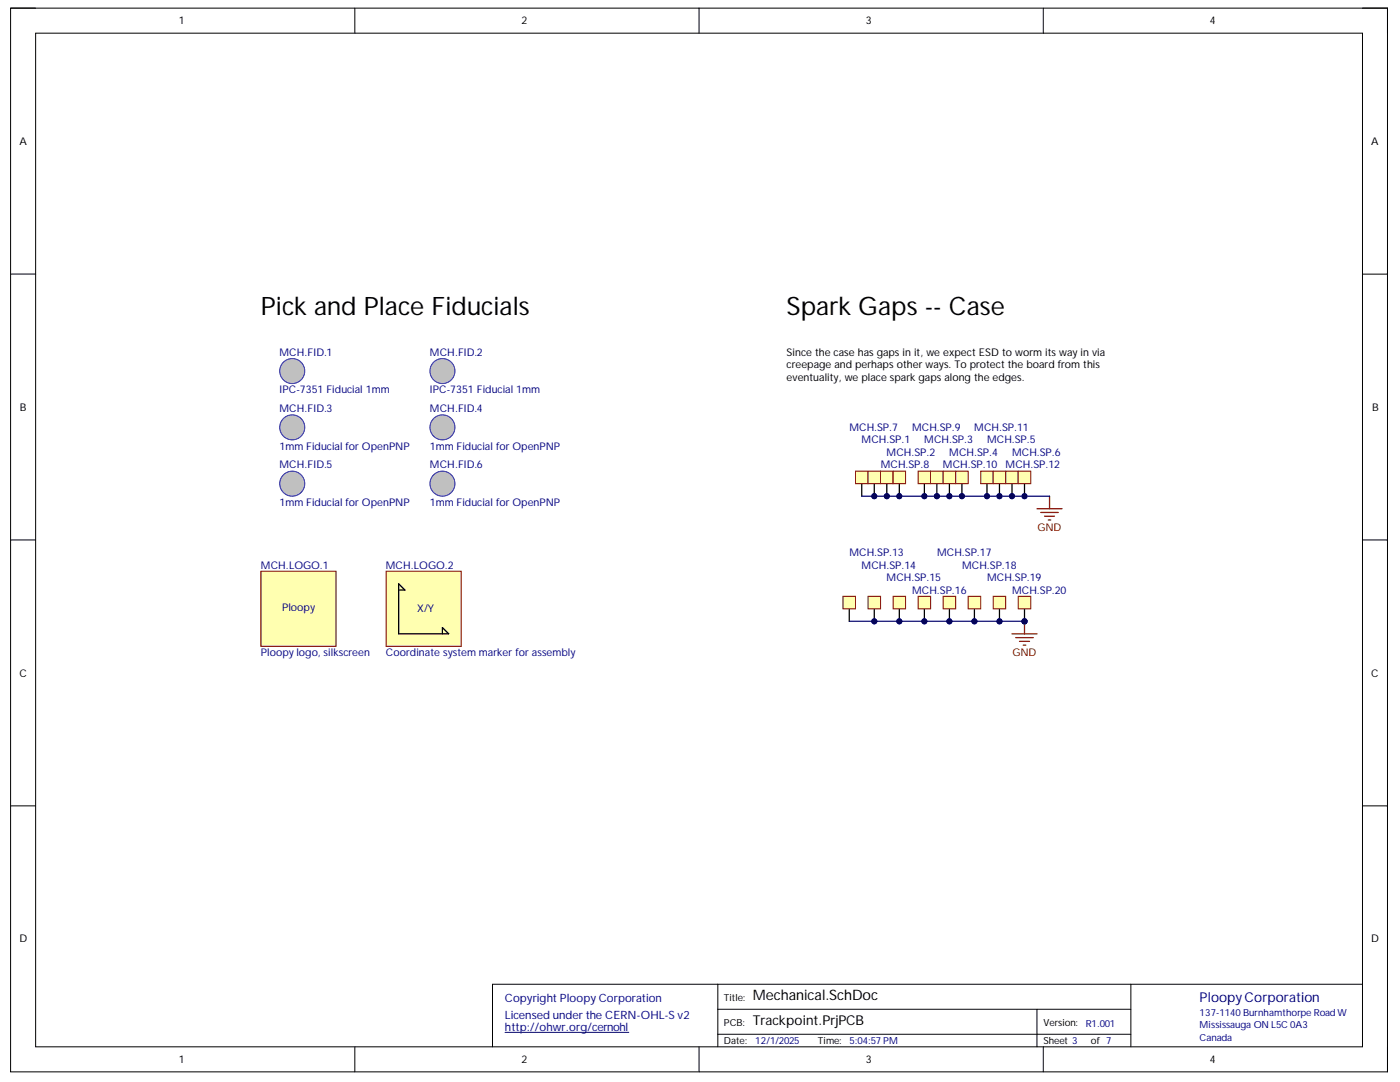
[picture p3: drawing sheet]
<svg xmlns="http://www.w3.org/2000/svg" width="279mm" height="216mm" viewBox="0 0 279 216" stroke-linecap="round" stroke-linejoin="round" font-family="sans-serif">
<path d="M2.1 1.6h274.8v212.3h-274.8z" fill="none" stroke="#000" stroke-width=".2"/>
<path d="M7.1 6.6h264.8v202.3h-264.8z" fill-rule="evenodd" fill="#fff"/>
<g fill="none" stroke="#000" stroke-width=".2">
<path d="M2.1 1.6h5M7.1 6.6h264.8v202.3h-264.8zM70.8 1.6v5M139.5 1.6v5M208.2 1.6v5M271.9 1.6h5v5M2.1 54.7h5M271.9 54.7h5M2.1 107.7h5M271.9 107.8h5M2.1 160.8h5M271.9 160.8h5"/>
<path d="M143.3 196.4v12.5M225.7 196.4v12.5M271.9 196.4h-173.6v12.5M70.8 208.9v5M139.5 208.9v5M143.3 201.4h82.4M143.3 206.4h82.4M207 201.4v7.5M208.2 208.9v5M276.9 208.9v5"/>
</g>
<path d="M100.8 206h24.7" fill="none" stroke="#000080" stroke-width=".2"/>
<circle cx="58.3" cy="74" r="2.5" fill="#c0c0c0"/>
<circle cx="58.3" cy="74" r="2.5" fill="none" stroke="#00f" stroke-width=".2"/>
<circle cx="88.3" cy="74" r="2.5" fill="#c0c0c0"/>
<circle cx="88.3" cy="74" r="2.5" fill="none" stroke="#00f" stroke-width=".2"/>
<path d="M157 69h65v12.5h-65z" fill-rule="evenodd" fill="#fff"/>
<path d="M157 69h65v12.5h-65z" fill="none" stroke="#fff" stroke-width=".2"/>
<path d="M209.5 99v2.5M207 101.5h5M207.7 102.3h3.5M208.5 103h2M209.2 103.8h.5" fill="none" stroke="#800000" stroke-width=".25"/>
<path d="M172 96.5v2.5" fill="none" stroke="#000" stroke-width=".25"/>
<path d="M170.7 94h2.5v2.5h-2.5z" fill-rule="evenodd" fill="#ffffb0"/>
<path d="M170.7 94h2.5v2.5h-2.5z" fill="none" stroke="#800000" stroke-width=".2"/>
<circle cx="174.5" cy="99" r=".5" fill="#000080"/>
<circle cx="174.5" cy="99" r=".5" fill="none" stroke="#000080" stroke-width=".2"/>
<path d="M174.5 96.5v2.5" fill="none" stroke="#000" stroke-width=".25"/>
<circle cx="174.5" cy="99" r=".5" fill="#000080"/>
<circle cx="174.5" cy="99" r=".5" fill="none" stroke="#000080" stroke-width=".2"/>
<path d="M173.2 94h2.5v2.5h-2.5z" fill-rule="evenodd" fill="#ffffb0"/>
<path d="M173.2 94h2.5v2.5h-2.5z" fill="none" stroke="#800000" stroke-width=".2"/>
<circle cx="177" cy="99" r=".5" fill="#000080"/>
<circle cx="177" cy="99" r=".5" fill="none" stroke="#000080" stroke-width=".2"/>
<path d="M177 96.5v2.5" fill="none" stroke="#000" stroke-width=".25"/>
<circle cx="177" cy="99" r=".5" fill="#000080"/>
<circle cx="177" cy="99" r=".5" fill="none" stroke="#000080" stroke-width=".2"/>
<path d="M175.7 94h2.5v2.5h-2.5z" fill-rule="evenodd" fill="#ffffb0"/>
<path d="M175.7 94h2.5v2.5h-2.5z" fill="none" stroke="#800000" stroke-width=".2"/>
<circle cx="179.5" cy="99" r=".5" fill="#000080"/>
<circle cx="179.5" cy="99" r=".5" fill="none" stroke="#000080" stroke-width=".2"/>
<path d="M179.5 96.5v2.5" fill="none" stroke="#000" stroke-width=".25"/>
<circle cx="179.5" cy="99" r=".5" fill="#000080"/>
<circle cx="179.5" cy="99" r=".5" fill="none" stroke="#000080" stroke-width=".2"/>
<path d="M178.2 94h2.5v2.5h-2.5z" fill-rule="evenodd" fill="#ffffb0"/>
<path d="M178.2 94h2.5v2.5h-2.5z" fill="none" stroke="#800000" stroke-width=".2"/>
<circle cx="184.5" cy="99" r=".5" fill="#000080"/>
<circle cx="184.5" cy="99" r=".5" fill="none" stroke="#000080" stroke-width=".2"/>
<path d="M184.5 96.5v2.5" fill="none" stroke="#000" stroke-width=".25"/>
<circle cx="184.5" cy="99" r=".5" fill="#000080"/>
<circle cx="184.5" cy="99" r=".5" fill="none" stroke="#000080" stroke-width=".2"/>
<path d="M183.2 94h2.5v2.5h-2.5z" fill-rule="evenodd" fill="#ffffb0"/>
<path d="M183.2 94h2.5v2.5h-2.5z" fill="none" stroke="#800000" stroke-width=".2"/>
<circle cx="187" cy="99" r=".5" fill="#000080"/>
<circle cx="187" cy="99" r=".5" fill="none" stroke="#000080" stroke-width=".2"/>
<path d="M187 96.5v2.5" fill="none" stroke="#000" stroke-width=".25"/>
<circle cx="187" cy="99" r=".5" fill="#000080"/>
<circle cx="187" cy="99" r=".5" fill="none" stroke="#000080" stroke-width=".2"/>
<path d="M185.7 94h2.5v2.5h-2.5z" fill-rule="evenodd" fill="#ffffb0"/>
<path d="M185.7 94h2.5v2.5h-2.5z" fill="none" stroke="#800000" stroke-width=".2"/>
<circle cx="189.5" cy="99" r=".5" fill="#000080"/>
<circle cx="189.5" cy="99" r=".5" fill="none" stroke="#000080" stroke-width=".2"/>
<path d="M189.5 96.5v2.5" fill="none" stroke="#000" stroke-width=".25"/>
<circle cx="189.5" cy="99" r=".5" fill="#000080"/>
<circle cx="189.5" cy="99" r=".5" fill="none" stroke="#000080" stroke-width=".2"/>
<path d="M188.2 94h2.5v2.5h-2.5z" fill-rule="evenodd" fill="#ffffb0"/>
<path d="M188.2 94h2.5v2.5h-2.5z" fill="none" stroke="#800000" stroke-width=".2"/>
<circle cx="192" cy="99" r=".5" fill="#000080"/>
<circle cx="192" cy="99" r=".5" fill="none" stroke="#000080" stroke-width=".2"/>
<path d="M192 96.5v2.5" fill="none" stroke="#000" stroke-width=".25"/>
<circle cx="192" cy="99" r=".5" fill="#000080"/>
<circle cx="192" cy="99" r=".5" fill="none" stroke="#000080" stroke-width=".2"/>
<path d="M190.7 94h2.5v2.5h-2.5z" fill-rule="evenodd" fill="#ffffb0"/>
<path d="M190.7 94h2.5v2.5h-2.5z" fill="none" stroke="#800000" stroke-width=".2"/>
<circle cx="197" cy="99" r=".5" fill="#000080"/>
<circle cx="197" cy="99" r=".5" fill="none" stroke="#000080" stroke-width=".2"/>
<path d="M197 96.5v2.5" fill="none" stroke="#000" stroke-width=".25"/>
<circle cx="197" cy="99" r=".5" fill="#000080"/>
<circle cx="197" cy="99" r=".5" fill="none" stroke="#000080" stroke-width=".2"/>
<path d="M195.7 94h2.5v2.5h-2.5z" fill-rule="evenodd" fill="#ffffb0"/>
<path d="M195.7 94h2.5v2.5h-2.5z" fill="none" stroke="#800000" stroke-width=".2"/>
<circle cx="199.5" cy="99" r=".5" fill="#000080"/>
<circle cx="199.5" cy="99" r=".5" fill="none" stroke="#000080" stroke-width=".2"/>
<path d="M199.5 96.5v2.5" fill="none" stroke="#000" stroke-width=".25"/>
<circle cx="199.5" cy="99" r=".5" fill="#000080"/>
<circle cx="199.5" cy="99" r=".5" fill="none" stroke="#000080" stroke-width=".2"/>
<path d="M198.2 94h2.5v2.5h-2.5z" fill-rule="evenodd" fill="#ffffb0"/>
<path d="M198.2 94h2.5v2.5h-2.5z" fill="none" stroke="#800000" stroke-width=".2"/>
<circle cx="202" cy="99" r=".5" fill="#000080"/>
<circle cx="202" cy="99" r=".5" fill="none" stroke="#000080" stroke-width=".2"/>
<path d="M202 96.5v2.5" fill="none" stroke="#000" stroke-width=".25"/>
<circle cx="202" cy="99" r=".5" fill="#000080"/>
<circle cx="202" cy="99" r=".5" fill="none" stroke="#000080" stroke-width=".2"/>
<path d="M200.7 94h2.5v2.5h-2.5z" fill-rule="evenodd" fill="#ffffb0"/>
<path d="M200.7 94h2.5v2.5h-2.5z" fill="none" stroke="#800000" stroke-width=".2"/>
<circle cx="204.5" cy="99" r=".5" fill="#000080"/>
<circle cx="204.5" cy="99" r=".5" fill="none" stroke="#000080" stroke-width=".2"/>
<path d="M204.5 96.5v2.5" fill="none" stroke="#000" stroke-width=".25"/>
<circle cx="204.5" cy="99" r=".5" fill="#000080"/>
<circle cx="204.5" cy="99" r=".5" fill="none" stroke="#000080" stroke-width=".2"/>
<path d="M203.2 94h2.5v2.5h-2.5z" fill-rule="evenodd" fill="#ffffb0"/>
<path d="M203.2 94h2.5v2.5h-2.5z" fill="none" stroke="#800000" stroke-width=".2"/>
<path d="M169.5 121.5v2.5" fill="none" stroke="#000" stroke-width=".25"/>
<path d="M168.2 119h2.5v2.5h-2.5z" fill-rule="evenodd" fill="#ffffb0"/>
<path d="M168.2 119h2.5v2.5h-2.5z" fill="none" stroke="#800000" stroke-width=".2"/>
<circle cx="174.5" cy="124" r=".5" fill="#000080"/>
<circle cx="174.5" cy="124" r=".5" fill="none" stroke="#000080" stroke-width=".2"/>
<path d="M174.5 121.5v2.5" fill="none" stroke="#000" stroke-width=".25"/>
<circle cx="174.5" cy="124" r=".5" fill="#000080"/>
<circle cx="174.5" cy="124" r=".5" fill="none" stroke="#000080" stroke-width=".2"/>
<path d="M173.2 119h2.5v2.5h-2.5z" fill-rule="evenodd" fill="#ffffb0"/>
<path d="M173.2 119h2.5v2.5h-2.5z" fill="none" stroke="#800000" stroke-width=".2"/>
<circle cx="179.5" cy="124" r=".5" fill="#000080"/>
<circle cx="179.5" cy="124" r=".5" fill="none" stroke="#000080" stroke-width=".2"/>
<path d="M179.5 121.5v2.5" fill="none" stroke="#000" stroke-width=".25"/>
<circle cx="179.5" cy="124" r=".5" fill="#000080"/>
<circle cx="179.5" cy="124" r=".5" fill="none" stroke="#000080" stroke-width=".2"/>
<path d="M178.2 119h2.5v2.5h-2.5z" fill-rule="evenodd" fill="#ffffb0"/>
<path d="M178.2 119h2.5v2.5h-2.5z" fill="none" stroke="#800000" stroke-width=".2"/>
<circle cx="184.5" cy="124" r=".5" fill="#000080"/>
<circle cx="184.5" cy="124" r=".5" fill="none" stroke="#000080" stroke-width=".2"/>
<path d="M184.5 121.5v2.5" fill="none" stroke="#000" stroke-width=".25"/>
<circle cx="184.5" cy="124" r=".5" fill="#000080"/>
<circle cx="184.5" cy="124" r=".5" fill="none" stroke="#000080" stroke-width=".2"/>
<path d="M183.2 119h2.5v2.5h-2.5z" fill-rule="evenodd" fill="#ffffb0"/>
<path d="M183.2 119h2.5v2.5h-2.5z" fill="none" stroke="#800000" stroke-width=".2"/>
<circle cx="189.5" cy="124" r=".5" fill="#000080"/>
<circle cx="189.5" cy="124" r=".5" fill="none" stroke="#000080" stroke-width=".2"/>
<path d="M189.5 121.5v2.5" fill="none" stroke="#000" stroke-width=".25"/>
<circle cx="189.5" cy="124" r=".5" fill="#000080"/>
<circle cx="189.5" cy="124" r=".5" fill="none" stroke="#000080" stroke-width=".2"/>
<path d="M188.2 119h2.5v2.5h-2.5z" fill-rule="evenodd" fill="#ffffb0"/>
<path d="M188.2 119h2.5v2.5h-2.5z" fill="none" stroke="#800000" stroke-width=".2"/>
<circle cx="194.5" cy="124" r=".5" fill="#000080"/>
<circle cx="194.5" cy="124" r=".5" fill="none" stroke="#000080" stroke-width=".2"/>
<path d="M194.5 121.5v2.5" fill="none" stroke="#000" stroke-width=".25"/>
<circle cx="194.5" cy="124" r=".5" fill="#000080"/>
<circle cx="194.5" cy="124" r=".5" fill="none" stroke="#000080" stroke-width=".2"/>
<path d="M193.2 119h2.5v2.5h-2.5z" fill-rule="evenodd" fill="#ffffb0"/>
<path d="M193.2 119h2.5v2.5h-2.5z" fill="none" stroke="#800000" stroke-width=".2"/>
<circle cx="199.5" cy="124" r=".5" fill="#000080"/>
<circle cx="199.5" cy="124" r=".5" fill="none" stroke="#000080" stroke-width=".2"/>
<path d="M199.5 121.5v2.5" fill="none" stroke="#000" stroke-width=".25"/>
<circle cx="199.5" cy="124" r=".5" fill="#000080"/>
<circle cx="199.5" cy="124" r=".5" fill="none" stroke="#000080" stroke-width=".2"/>
<path d="M198.2 119h2.5v2.5h-2.5z" fill-rule="evenodd" fill="#ffffb0"/>
<path d="M198.2 119h2.5v2.5h-2.5z" fill="none" stroke="#800000" stroke-width=".2"/>
<path d="M203.2 119h2.5v2.5h-2.5z" fill-rule="evenodd" fill="#ffffb0"/>
<path d="M203.2 119h2.5v2.5h-2.5z" fill="none" stroke="#800000" stroke-width=".2"/>
<path d="M52.1 114h15v15h-15z" fill-rule="evenodd" fill="#ffffb0"/>
<path d="M52.1 114h15v15h-15z" fill="none" stroke="#800000" stroke-width=".2"/>
<path d="M202 126.5h5M202.7 127.2h3.5M203.5 128h2M204.2 128.7h.5M204.5 124v2.5" fill="none" stroke="#800000" stroke-width=".25"/>
<path d="M77.1 114h14.9v15h-14.9z" fill-rule="evenodd" fill="#ffffb0"/>
<path d="M77.1 114h14.9v15h-14.9z" fill="none" stroke="#800000" stroke-width=".2"/>
<path d="M79.6 117.7h1.2l-1.2-1.2v10h9.9l-1.2-1.3v1.3" fill="none" stroke="#000" stroke-width=".25"/>
<circle cx="58.3" cy="85.3" r="2.5" fill="#c0c0c0"/>
<circle cx="58.3" cy="85.3" r="2.5" fill="none" stroke="#00f" stroke-width=".2"/>
<circle cx="88.3" cy="85.3" r="2.5" fill="#c0c0c0"/>
<circle cx="88.3" cy="85.3" r="2.5" fill="none" stroke="#00f" stroke-width=".2"/>
<circle cx="58.3" cy="96.5" r="2.5" fill="#c0c0c0"/>
<circle cx="58.3" cy="96.5" r="2.5" fill="none" stroke="#00f" stroke-width=".2"/>
<circle cx="88.3" cy="96.5" r="2.5" fill="#c0c0c0"/>
<circle cx="88.3" cy="96.5" r="2.5" fill="none" stroke="#00f" stroke-width=".2"/>
<path d="M172 99h37.5M169.5 124h35" fill="none" stroke="#000080" stroke-width=".25"/>
<g font-size="5.1">
<text x="52.1" y="62.8">Pick and Place Fiducials</text>
<text x="157" y="62.8">Spark Gaps -- Case</text>
</g>
<text font-size="3.5" fill="#000080" x="203.9" y="123.4">PIMCH0SP02001</text>
<text font-size="2.9" x="150.2" y="199.6">Mechanical.SchDoc</text>
<text font-size="2.7" fill="#000080" x="239.4" y="199.8">PloopyCorporation</text>
<text font-size="2.7" x="150.2" y="204.6">Trackpoint.PrjPCB</text>
<g font-size="2.3" fill="#000080">
<text x="100.8" y="200">CopyrightPloopy Corporation</text>
<text x="100.8" y="203.2">Licensed underthe CERN-OHL-S v2</text>
<text x="100.8" y="205.8">http://ohwr.org/cernohl</text>
</g>
<g font-size="2.1">
<text x="35.7" y="4.8">1</text>
<text x="104.1" y="4.8">2</text>
<text x="172.8" y="4.8">3</text>
<text x="241.4" y="4.8">4</text>
<text x="3.9" y="28.9">A</text>
<text x="273.7" y="28.9">A</text>
<text x="157" y="71">Since the case hasgaps in it, we expect ESD to worm its way in via</text>
<text x="157" y="73.5">creepage and perhaps other ways. To protect the board from this</text>
<text x="157" y="76">eventuality, we place spark gaps along the edges.</text>
<text x="4" y="82">B</text>
<text x="273.8" y="82">B</text>
<text x="3.9" y="135">C</text>
<text x="273.7" y="135">C</text>
<text x="3.9" y="188">D</text>
<text x="273.7" y="188">D</text>
<text x="35.7" y="212.1">1</text>
<text x="104.1" y="212.1">2</text>
<text x="172.8" y="212.1">3</text>
<text x="241.4" y="212.1">4</text>
</g>
<g font-size="2.1" fill="#000080">
<text x="55.8" y="71">MCH.FID.1</text>
<text x="85.8" y="71">MCH.FID.2</text>
<text x="55.8" y="78.5">IPC-7351 Fiducial 1mm</text>
<text x="55.8" y="82.2">MCH.FID.3</text>
<text x="85.8" y="78.5">IPC-7351 Fiducial 1mm</text>
<text x="85.8" y="82.2">MCH.FID.4</text>
<text x="55.8" y="89.7">1mm Fiducial for OpenPNP</text>
<text x="85.8" y="89.7">1mm Fiducial for OpenPNP</text>
<text x="169.5" y="86">MCH.SP.7</text>
<text x="172" y="88.5">MCH.SP.1</text>
<text x="182" y="86">MCH.SP.9</text>
<text x="184.5" y="88.5">MCH.SP.3</text>
<text x="194.4" y="86">MCH.SP.11</text>
<text x="197" y="88.5">MCH.SP.5</text>
<text x="55.8" y="93.5">MCH.FID.5</text>
<text x="85.8" y="93.5">MCH.FID.6</text>
<text x="175.8" y="93.5">MCH.SP.8</text>
<text x="176.9" y="91">MCH.SP.2</text>
<text x="188.2" y="93.5">MCH.SP.10 MCH.SP.12</text>
<text x="189.5" y="91">MCH.SP.4</text>
<text x="202" y="91">MCH.SP.6</text>
<text x="55.8" y="101">1mm Fiducial for OpenPNP</text>
<text x="85.8" y="101">1mm Fiducial for OpenPNP</text>
<text x="52.1" y="113.5">MCH.LOGO.1</text>
<text x="77" y="113.5">MCH.LOGO.2</text>
<text x="169.5" y="111">MCH.SP.13</text>
<text x="172" y="113.5">MCH.SP.14</text>
<text x="187" y="111">MCH.SP.17</text>
<text x="192" y="113.5">MCH.SP.18</text>
<text x="176.9" y="115.9">MCH.SP.15</text>
<text x="182" y="118.5">MCH.SP.16</text>
<text x="197" y="115.9">MCH.SP.19</text>
<text x="202" y="118.5">MCH.SP.20</text>
<text x="56.3" y="121.9">Ploopy</text>
<text x="83.3" y="122.2">X/Y</text>
<text x="52.1" y="130.9">Ploopylogo, silkscreen</text>
<text x="77" y="130.9">Coordinate system marker for assembly</text>
</g>
<g font-size="2.1" fill="#800000">
<text x="207" y="106">GND</text>
<text x="202.1" y="130.9">GND</text>
</g>
<g font-size="1.9">
<text x="144.5" y="199.7">Title:</text>
<text x="144.5" y="208.4">Date:</text>
<text x="144.5" y="204.7">PCB:</text>
<text x="163.2" y="208.4">Time:</text>
<text x="208.2" y="204.7">Version:</text>
<text x="208.2" y="208.4">Sheet 3</text>
<text x="217.7" y="208.4">of 7</text>
</g>
<g font-size="1.9" fill="#000080">
<text x="239.4" y="202.6">137-1140Burnhamthorpe Road W</text>
<text x="150.7" y="208.4">12/1/2025</text>
<text x="169.5" y="208.4">5:04:57PM</text>
<text x="216.7" y="204.9">R1.001</text>
<text x="239.4" y="205.2">Mississauga ON L5C 0A3</text>
<text x="239.4" y="207.6">Canada</text>
</g>
</svg>
